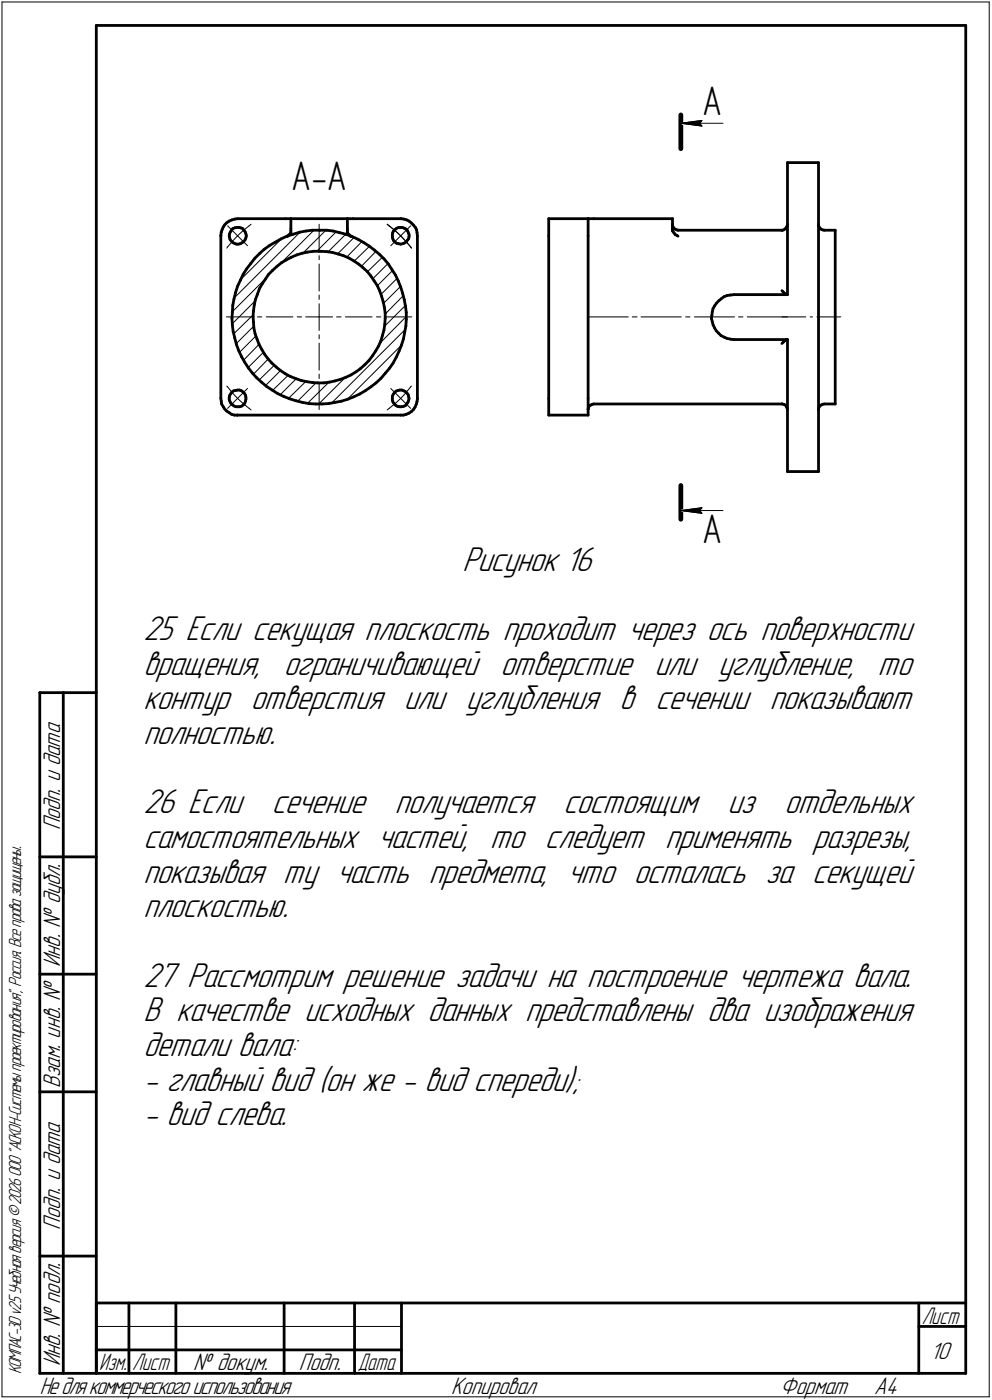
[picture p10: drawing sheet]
<svg xmlns="http://www.w3.org/2000/svg" width="211mm" height="298mm" viewBox="0 0 211 298" stroke-linecap="round" stroke-linejoin="round" font-family="sans-serif">
<g fill="#fff" stroke="#fff" stroke-width=".21">
<path d="M0 0h211.1v298.1h-211.1z"/>
<path d="M149.4 17.4h4.3v8.8h-4.3z"/>
<path d="M149.4 108.7h4.3v8.9h-4.3z"/>
<path d="M144.9 26.2l1-.4 3.7-.5v1.9l-3.7-.4z"/>
<path d="M144.9 108.7l1-.4 3.7-.5v1.8l-3.7-.4z"/>
<path d="M62 33.6h11.8v8.8h-11.8z"/>
</g>
<g fill="none" stroke="#000" stroke-width=".21">
<path d="M.4 .4h210.1zM.4 .4v297zM210.5 .4v297zM144.9 26.2l4.5-.5zM144.9 26.2l4.5 .6zM144.9 26.2h8.9zM148.8 26.2l.6 .6zM149.4 25.7l-.6 .5zM48.4 52.6l-.1 .2zM48.4 48.1l2.1 2.1zM49.4 51.4l-1 1.2zM50.5 50.2l-1.1 1.2z"/>
<path d="M50.5 50.2l1.2-1.1zM50.5 50.2l2.2 2.1zM51.1 59.6l8.8-8.8zM51.7 49.1l1.3-1zM53 48.1l.4-.3zM66.8 49l-7.1 7.1zM67.9 47.8v5.7zM67.9 54.4v.9zM67.9 56.2v5.8zM69.3 49l-4.9 4.9zM69.8 53.6l3.8-3.7zM71.5 49.4l-4.1 4.1z"/>
<path d="M71.9 54l3.5-3.5zM75.4 55.6l3.3-3.2zM77 51.4l-3.3 3.4zM78.1 57.9l3.3-3.1zM79.3 59.4l3.2-3.3zM80 53.5l-3.1 3.2zM82.4 47.8l.4 .3zM82.8 48.1l1.3 1zM83.1 52.3l2.2-2.1zM84.1 49.1l1.2 1.1zM84.5 59.3l-3.4 3.4zM85.3 50.2l1.1 1.2z"/>
<path d="M86.4 51.4l1 1.2zM87.4 52.6l.1 .2zM87.4 48.1l-2.1 2.1zM48.2 67.5h5.7zM49.4 66.4l7.1-7zM49.7 71.1l4.1-4zM49.9 63.4l13.9-14zM50.3 73.2l3.7-3.8zM52.8 78.2l3.2-3.2zM54.3 64.1l-4.9 4.8zM54.4 71.5l-3.4 3.5zM54.8 67.5h.9z"/>
<path d="M55.1 73.3l-3.3 3.4zM56.6 67.5h5.7zM57.1 76.5l-3.2 3.2zM63.2 67.5h1zM65 67.5h2.9zM67.9 67.5h2.9zM67.9 79.7v.9zM67.9 73.1v5.7zM67.9 71.3v.8zM67.9 67.5v2.9zM67.9 62.8v1zM67.9 64.7v2.8z"/>
<path d="M71.6 67.5h1zM73.5 67.5h5.7zM80.1 67.5h.9zM80.3 60.9l3.3-3.3zM81.6 64.6l3.7-3.6zM81.8 69.5l4.5-4.5zM81.9 67.5h5.7zM85.9 62.9l-3.9 4zM86.4 67.4l-5.5 5.7zM125.1 67.5h8.6zM134.5 67.5h1.1zM136.4 67.5h8.5z"/>
<path d="M145.9 67.5h.9zM147.7 67.5h8.6zM157.1 67.5h1zM159 67.5h8.6zM166.4 67.5h5zM172.4 67.5h.5zM173.8 67.5h5.1zM48.3 82.2l.1 .2zM48.4 82.4l1 1.3zM48.4 87l2.1-2.2zM49.4 83.7l1.1 1.1zM50.5 84.8l1.2 1.1z"/>
<path d="M51.7 85.9l1.3 1.1zM52.7 82.7l-2.2 2.1zM53 87l.4 .3zM55.1 80.9l3.2-3.1zM56.5 82.1l3.2-3.2zM58 83.1l3.3-3.2zM59.6 84.1l3.4-3.4zM61.4 84.8l3.6-3.5zM63.3 85.4l3.9-3.9zM65.4 85.9l4.5-4.5zM67.8 86l5.6-5.6zM67.9 81.5v5.7z"/>
<path d="M70.5 85.9l15.8-15.8zM73.8 85.1l11.6-11.6zM79.5 82l2.9-2.9zM82.4 87.3l.4-.3zM82.8 87l1.3-1.1zM83.1 82.7l2.2 2.1zM84.1 85.9l1.2-1.1zM85.3 84.8l2.1 2.2zM86.4 83.7l-1.1 1.1zM87.4 82.4l-1 1.3zM87.5 82.2l-.1 .2zM144.9 108.7l4.5-.6z"/>
<path d="M144.9 108.7l4.5 .6zM144.9 108.7h8.9zM148.8 108.7l.6 .6zM149.4 108.1l-.6 .6zM.4 297.4h210.1zM20.5 282.4h64.9z"/>
</g>
<g fill="none" stroke="#000" stroke-width=".59">
<path d="M20.5 5.4h185zM20.5 5.4v287zM205.5 5.4v287zM167.6 34.6v28.1zM167.6 34.6h6.6zM174.2 34.6v65.8zM47 50.2v34.6zM47 50.1h.1M47.1 49.4l-.1 .7zM47.2 48.9l-.1 .5zM47.5 48.3l-.3 .6zM47.8 47.8l-.3 .5z"/>
<path d="M48.3 47.4l.5-.3zM48.3 47.4l-.5 .4zM48.8 47.1l.6-.3zM48.8 50.2l.1 .3zM48.9 49.8l-.1 .4zM48.9 50.5v.5zM48.9 51l.3 .3zM49 49.4l-.1 .4zM49.2 51.3l.3 .3zM49.3 49l-.3 .4zM49.4 46.8l.6-.1zM49.5 48.7l-.2 .3z"/>
<path d="M49.5 48.7l.5-.2zM49.5 51.6l.4 .2zM49.9 51.8l.4 .2zM50 46.7l.5-.1zM50 48.5l.4-.1zM50.3 52h.4zM50.4 48.4h.4zM50.5 46.6h10.2zM50.7 52l.4-.1zM50.8 48.4l.4 .1zM51.1 59.7l-.6 1.3zM51.1 51.9l.5-.3z"/>
<path d="M51.2 48.5l.4 .2zM51.6 51.6l.3-.2zM51.6 48.7l.3 .3zM51.7 58.4l-.6 1.3zM51.9 49l.3 .4zM52.2 49.4l.1 .4zM52.2 51.1l-.3 .3zM52.3 49.8l.1 .4zM52.3 50.6l-.1 .5zM52.4 50.2l-.1 .4zM52.5 57.2l-.8 1.2zM53.3 56.1l-.8 1.1z"/>
<path d="M54.2 55l-.9 1.1zM55.2 54l1-.9zM55.2 54l-1 1zM56.2 53.1l1.2-.9zM56.5 59.4l-.7 1.1zM57.1 58.4l-.6 1zM57.4 52.2l1.2-.6zM58 57.6l.9-.9zM58 57.6l-.9 .8zM58.6 51.6l1.2-.7zM58.9 56.7l1-.7zM59.8 50.9l1.2-.6z"/>
<path d="M59.9 56l1-.6zM60.7 46.6h1.2zM60.9 55.4l1.1-.6zM61 50.3l1.4-.4zM61.2 50.3h.1M61.5 50l-.3 .3zM61.7 49.8l-.2 .2zM61.9 46.6h12zM61.9 46.6v2.1zM61.9 48.7v.4zM61.9 49.1v.4zM61.9 49.5l-.2 .3z"/>
<path d="M62 54.8l1.2-.5zM62.4 49.9l1.4-.5zM63.2 54.3l1.1-.4zM63.8 49.4l1.3-.2zM64.3 53.9l1.1-.2zM65.1 49.2l1.4-.2zM65.4 53.7l1.3-.2zM66.5 49h1.4zM66.7 53.5h1.2zM67.9 49h.2zM67.9 53.5h.4zM68.1 49h1.4z"/>
<path d="M68.3 53.5l1.3 .1zM69.5 49l1.4 .2zM69.6 53.6l1.2 .2zM70.8 53.8l1.2 .3zM70.9 49.2l1.3 .3zM72 54.1l1.1 .3zM72.2 49.5l1.4 .4zM73.1 54.4l1.2 .5zM73.6 49.9l1.3 .5zM73.9 46.6v2.1zM73.9 49.1v.4zM73.9 49.5l.2 .3z"/>
<path d="M73.9 46.6h1.2zM73.9 48.7v.4zM74.1 49.8l.2 .2zM74.3 54.9l1 .6zM74.3 50l.3 .3zM74.6 50.3h.1M74.9 50.4l1.3 .6zM75.1 46.6h10.2zM75.3 55.5l1 .7zM76.2 51l1.2 .6zM76.3 56.2l.9 .8zM77.2 57l.9 .8z"/>
<path d="M77.4 51.6l1.2 .8zM78.1 57.8l.8 1zM78.6 52.4l1.1 .9zM78.9 58.8l.7 1zM79.6 59.8l.7 1zM79.7 53.3l1.1 .9zM80.8 54.2l.9 .9zM81.7 55.1l.9 1.1zM82.6 56.2l.8 1.2zM83.4 57.4l.8 1.2zM83.5 50v.4zM83.5 50.4l.1 .4z"/>
<path d="M83.6 49.5l-.1 .5zM83.6 50.8l.1 .4zM83.7 49.2l-.1 .3zM83.7 51.2l.4 .4zM84.1 48.9l.3-.3zM84.1 48.9l-.4 .3zM84.1 51.6l.3 .2zM84.2 58.6l.6 1.3zM84.4 48.6l.4-.2zM84.4 51.8l.4 .1zM84.8 59.9l.5 1.2zM84.8 48.4h.5z"/>
<path d="M84.8 51.9l.5 .1zM85.3 46.6h.1M85.3 52l.4-.1zM85.3 48.4h.3zM85.3 46.6l.6 .1zM85.6 48.4l.4 .2zM85.7 51.9l.4-.2zM85.9 46.7l.6 .1zM86 48.6l.4 .2zM86.1 51.7l.3-.2zM86.4 48.8l.3 .3zM86.5 46.8l.5 .3z"/>
<path d="M86.7 51.1l-.3 .4zM86.7 49.1l.2 .4zM86.9 49.5l.1 .5zM87 50.8l-.3 .3zM87 47.1l.5 .4zM87 50.4v.4zM87 50v.4zM87.5 47.5l.5 .4zM88 47.9l.4 .5zM88.4 48.4l.2 .5zM88.6 48.9l.1 .6zM88.7 49.5l.1 .7z"/>
<path d="M88.8 50.2v34.6zM116.8 50.2v34.6zM116.8 46.6h8.3zM116.8 46.6v3.6zM125.1 50.2v34.6zM125.1 46.6v3.6zM125.1 46.6h1.2zM126.3 46.6h16.8zM143.1 46.6v2.1zM143.1 48.7h.1M143.1 48.8v.1zM143.1 48.9v.2z"/>
<path d="M143.1 49.1l.1 .2zM143.1 47.9l.1 .4zM143.1 47.8v.1zM143.2 49.3l.2 .3zM143.2 48.3l.1 .2zM143.3 48.5l.3 .3zM143.4 49.6l.3 .4zM143.6 48.8l.3 .1zM143.7 50l.3 .1zM143.9 48.9l.4 .1zM144 50.1l.3 .2zM144.3 49h22.1z"/>
<path d="M166.5 49h.1M166.5 49l.3-.1zM166.8 48.9l.3-.2zM167.3 48.4l-.2 .3zM167.5 48.2l-.2 .2zM167.6 47.8l-.1 .4zM174.2 47.9v.4zM174.2 47.8v.1zM174.2 48.3l.2 .2zM174.4 48.5l.3 .3zM174.7 48.8l.3 .1zM175 48.9l.3 .1z"/>
<path d="M175.3 49h2.4zM177.7 49v37zM49.4 67.8v1.5zM49.4 66.5v1.3zM49.4 69.3l.2 1.3zM49.5 65l-.1 1.5zM49.6 70.6l.4 1.4zM49.8 63.7l-.3 1.3zM50 72l.3 1.3zM50.1 62.3l-.3 1.4zM50.3 73.3l.5 1.4zM50.5 61l-.4 1.3z"/>
<path d="M50.8 74.7l.6 1.2zM51.4 75.9l.7 1.2zM52.1 77.1l.7 1.2zM52.8 78.3l.9 1.1zM53.7 79.4l.9 1zM53.8 67.4l.1 1.2zM53.9 66.2l-.1 1.2zM53.9 68.6l.1 1.2zM54 69.8l.3 1.2zM54.1 64.9l-.2 1.3zM54.3 71l.4 1.2zM54.4 63.8l-.3 1.1z"/>
<path d="M54.7 72.2l.4 1.1zM54.8 62.7l-.4 1.1zM55.1 73.3l.6 1.1zM55.2 61.5l-.4 1.2zM55.7 74.4l.6 1zM55.8 60.5l-.6 1zM56.3 75.4l.8 1.1zM57.1 76.5l.7 .8zM57.8 77.3l1 .8zM58.8 78.1l.9 .8zM59.7 78.9l1 .7zM60.7 79.6l1.1 .6z"/>
<path d="M74.7 79.8l1.1-.6zM75.8 79.2l.9-.7zM76.7 78.5l.9-.9zM77.6 77.6l.9-.8zM79.2 75.8l-.7 1zM79.9 74.8l-.7 1zM80.3 60.8l.5 1.1zM80.5 73.7l-.6 1.1zM80.8 61.9l.4 1.2zM81 72.6l-.5 1.1zM81.2 63.1l.3 1.2zM81.4 71.5l-.4 1.1z"/>
<path d="M81.5 64.3l.3 1.1zM81.7 70.3l-.3 1.2zM81.8 65.4l.2 1.2zM81.9 69.1l-.2 1.2zM82 79.5l-1 1.1zM82 67.8l-.1 1.3zM82 66.6v1.2zM82.9 78.4l-.9 1.1zM83.7 77.3l-.8 1.1zM84.3 76l-.6 1.3zM84.9 74.8l-.6 1.2zM85.3 61.1l.4 1.4z"/>
<path d="M85.4 73.5l-.5 1.3zM85.7 62.5l.3 1.3zM85.9 72.1l-.5 1.4zM86 63.8l.3 1.4zM86.1 70.8l-.2 1.3zM86.3 65.2l.1 1.3zM86.4 69.4l-.3 1.4zM86.4 68v1.4zM86.4 66.5v1.5zM151.4 67.8l.2 .7zM151.5 67.1l-.1 .7zM151.6 66.4l-.1 .7z"/>
<path d="M151.6 68.5l.1 .7zM151.7 65.7l-.1 .7zM151.7 69.2l.4 .6zM152.1 65.1l-.4 .6zM152.1 69.8l.3 .6zM152.4 70.4l.5 .6zM152.5 64.5l-.4 .6zM152.9 71l.5 .5zM153 64l.5-.4zM153 64l-.5 .5zM153.4 71.5l.7 .3zM153.5 63.6l.6-.4z"/>
<path d="M154.1 63.2l.7-.3zM154.1 71.8l.6 .3zM154.7 72.1l.7 .1zM154.8 62.9l.6-.1zM155.4 62.8l.8-.1zM155.4 72.2l.7 .1zM156.1 72.3h.1M156.2 62.7h11.4zM156.2 72.3h11.4zM166.4 61.9l.2 .2zM166.6 72.9l-.2 .3zM166.6 62.1l.4 .4z"/>
<path d="M167 72.6l.2-.2zM167 72.6l-.4 .3zM167 62.5l.2 .2zM167.2 72.4l.2-.1zM167.2 62.7h.2zM167.5 72.3h.1M167.5 62.7h.1M167.6 72.3v28.1zM47 84.8l.1 .6zM47.1 85.4l.1 .6zM47.2 86l.3 .6zM47.5 86.6l.3 .5z"/>
<path d="M47.8 87.1l.5 .4zM48.3 87.5l.5 .4zM48.8 87.9l.5 .3zM48.8 84.7v.4zM48.8 85.1l.1 .4zM48.9 84.2l-.1 .5zM48.9 85.5l.2 .4zM49.1 83.8l-.2 .4zM49.1 85.9l.3 .3zM49.3 88.2l.6 .2zM49.4 83.5l.3-.3zM49.4 83.5l-.3 .3z"/>
<path d="M49.4 86.2l.4 .2zM49.7 83.2l.4-.1zM49.8 86.4l.4 .2zM49.9 88.4h.6zM50.1 83.1h.4zM50.2 86.6h.4zM50.5 88.4h.1M50.5 88.4h34.8zM50.5 83.1h.5zM50.6 86.6h.5zM51 83.1l.4 .1zM51.1 86.6l.4-.2z"/>
<path d="M51.4 83.2l.3 .3zM51.5 86.4l.3-.2zM51.7 83.5l.3 .2zM52 83.7l.2 .5zM52.1 85.9l-.3 .3zM52.2 85.4l-.1 .5zM52.2 84.2l.1 .4zM52.3 85l-.1 .4zM52.3 84.6v.4zM54.6 80.4l1 1zM55.6 81.4l1.1 .9zM56.7 82.3l1.2 .8z"/>
<path d="M57.9 83.1l1.2 .7zM59.1 83.8l1.3 .6zM60.4 84.4l1.2 .5zM61.6 84.9l1.4 .4zM61.8 80.2l1.1 .4zM62.9 80.6l1.2 .4zM63 85.3l1.3 .4zM64.1 81l1.2 .3zM64.3 85.7l1.4 .2zM65.3 81.3l1.2 .1zM65.7 85.9l1.4 .1zM66.5 81.4l1.1 .1z"/>
<path d="M67.1 86h1.4zM67.6 81.5h1.3zM68.5 86l1.4-.1zM68.9 81.5l1.2-.1zM69.9 85.9l1.4-.2zM70.1 81.4l1.2-.3zM71.3 85.7l1.3-.3zM71.3 81.1l1.2-.3zM72.5 80.8l1.1-.5zM72.6 85.4l1.4-.4zM73.6 80.3l1.1-.5zM74 85l1.3-.5z"/>
<path d="M75.3 84.5l1.2-.6zM76.5 83.9l1.3-.8zM77.8 83.1l1.1-.7zM78.9 82.4l1.1-.9zM80 81.5l1-.9zM83.5 85.3l.2 .4zM83.5 84.8v.5zM83.5 84.4v.4zM83.7 85.7l.2 .3zM83.7 84l-.2 .4zM83.9 86l.3 .3zM83.9 83.7l-.2 .3z"/>
<path d="M84.2 86.3l.4 .2zM84.2 83.3l-.3 .4zM84.2 83.3l.5-.2zM84.6 86.5l.4 .1zM84.7 83.1h.4zM85 86.6h.4zM85.1 83.1h.4zM85.3 88.4h.6zM85.4 86.6l.5-.1zM85.5 83.1l.4 .1zM85.9 88.4l.5-.2zM85.9 86.5l.4-.1z"/>
<path d="M85.9 83.2l.4 .2zM86.3 83.4l.3 .3zM86.4 88.2l.6-.2zM86.5 86l-.2 .4zM86.6 83.7l.3 .4zM86.8 85.7l-.3 .3zM86.9 84.1l.1 .4zM87 85.3l-.2 .4zM87 84.5v.3zM87 88l.5-.4zM87 84.8v.5zM88 87.2l-.5 .4z"/>
<path d="M88.3 86.7l-.3 .5zM88.6 86.1l-.3 .6zM88.7 85.5l-.1 .6zM88.8 84.9l-.1 .6zM88.8 84.9h.1M116.8 88.4h8.3zM116.8 84.8v3.6zM125.1 84.8v3.6zM125.1 87.1h.1M125.2 86.8l-.1 .3zM125.4 86.4l.2-.1zM125.4 86.4l-.2 .4z"/>
<path d="M125.6 86.3l.4-.2zM126 86.1l.3-.1zM126.3 86h40.1zM166.5 86h.1M166.5 86l.3 .1zM166.8 86.1l.3 .2zM167.1 86.3l.2 .2zM167.3 86.5l.2 .4zM167.5 86.9l.1 .3zM174.2 87.1h.1M174.2 86.8v.3zM174.4 86.4l.3-.1z"/>
<path d="M174.4 86.4l-.2 .4zM174.7 86.3l.3-.2zM175 86.1l.3-.1zM175.3 86h2.4zM167.6 100.4h6.6zM8.5 147.5v144.9zM8.5 147.5h12zM13.5 147.5v144.9zM8.5 182.5h12zM8.5 207.4h12zM8.5 232.5h12zM8.5 267.5h12z"/>
<path d="M20.5 277.5h185zM20.5 277.5v14.9zM27.4 277.5v14.9zM37.4 277.5v14.9zM60.5 277.5v14.9zM75.4 277.5v14.9zM85.4 277.5v14.9zM195.5 277.5v14.9zM8.5 292.4h12zM20.5 292.4h185zM20.5 287.4h6.9zM27.4 287.4h10z"/>
<path d="M37.4 287.4h23.1zM60.5 287.4h14.9zM75.4 287.4h10zM195.5 282.4h10z"/>
</g>
<path d="M144.9 24.5v7.2zM144.9 103.4v7.2z" fill="none" stroke="#000" stroke-width="1"/>
<path d="M144.9 26.2l4.5-.5-.6 .5zM144.9 26.2h3.9l.6 .6zM144.9 108.7l4.5-.6-.6 .6zM144.9 108.7h3.9l.6 .6z" fill="#000" stroke="#000" stroke-width=".21"/>
<g font-size="8.8">
<text x="149.4" y="24.4">А</text>
<text x="62" y="40.5">А-А</text>
<text x="149.4" y="115.7">А</text>
</g>
<g font-size="7.8">
<text x="98.4" y="121.5">Рисунок 16</text>
<text x="30.5" y="136.3">25 Если секущая плоскость проходит через ось поверхности</text>
<text x="30.5" y="143.6">вращения, ограничивающей отверстие или углубление, то</text>
<text x="30.5" y="151">контур отверстия или углубления в сечении показывают</text>
<text x="30.5" y="158.4">полностью.</text>
<text x="30.5" y="173.2">26 Если</text>
<text x="57.8" y="173.2">сечение</text>
<text x="84" y="173.2">получается</text>
<text x="119.9" y="173.2">состоящим</text>
<text x="154.8" y="173.2">из</text>
<text x="167" y="173.2">отдельных</text>
<text x="30.5" y="180.5">самостоятельных частей, то следует применять разрезы,</text>
<text x="30.5" y="187.9">показывая ту часть предмета, что осталась за секущей</text>
<text x="30.5" y="195.3">плоскостью.</text>
<text x="30.5" y="210.1">27 Рассмотрим решение задачи на построение чертежа вала.</text>
<text x="30.5" y="217.5">В качестве исходных данных представлены два изображения</text>
<text x="30.5" y="224.8">детали вала:</text>
<text x="30.5" y="232.2">- главный вид (он же - вид спереди);</text>
<text x="30.5" y="239.6">- вид слева.</text>
</g>
<g font-size="5.4">
<text x="12.8" y="176.8" transform="rotate(-90 12.8 176.8)">Подп. и дата</text>
<text x="12.8" y="205.9" transform="rotate(-90 12.8 205.9)">Инв. № дубл.</text>
<text x="12.8" y="231.7" transform="rotate(-90 12.8 231.7)">Взам. инв. №</text>
<text x="12.8" y="261.8" transform="rotate(-90 12.8 261.8)">Подп. и дата</text>
<text x="12.8" y="290.9" transform="rotate(-90 12.8 290.9)">Инв. № подл.</text>
<text x="41.1" y="291.8">№ докум.</text>
<text x="63.6" y="291.8">Подп.</text>
<text x="198" y="289.3">10</text>
<text x="8.5" y="296.7">Недлякоммерческогоиспользования</text>
<text x="96" y="296.8">Копировал</text>
<text x="166" y="296.8">Формат</text>
<text x="186" y="296.8">A4</text>
</g>
<g font-size="5.3">
<text x="196.1" y="281.8">Лист</text>
<text x="21.1" y="291.8">Изм.</text>
<text x="28.1" y="291.8">Лист</text>
<text x="76.1" y="291.8">Дата</text>
</g>
<text font-size="3.9" x="4.5" y="292.5" transform="rotate(-90 4.5 292.5)">КОМПАС-3Dv25Учебнаяверсия©2026ООО&quot;АСКОН-Системыпроектирования&quot;, Россия. Всеправазащищены.</text>
</svg>
